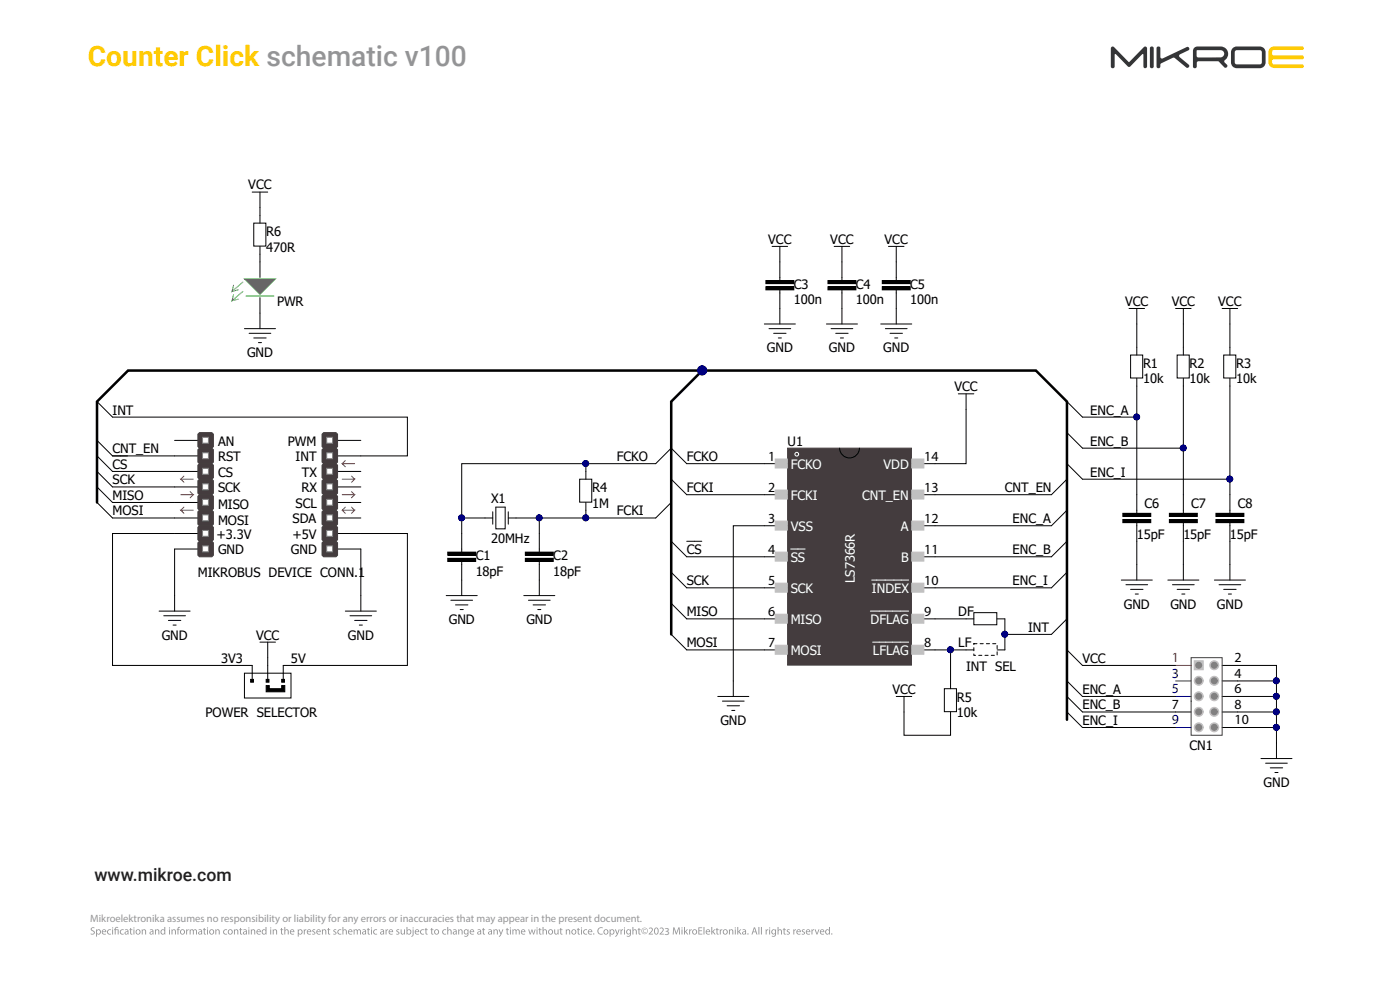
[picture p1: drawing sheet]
<svg xmlns="http://www.w3.org/2000/svg" width="420mm" height="297mm" viewBox="0 0 420 297" stroke-linecap="round" stroke-linejoin="round" font-family="sans-serif">
<!-- layer: Layer 1 -->
<path d="M381 14.4l1.3-.5h8.4a.54 .54 0 0 1 .5 .5 .54 .54 0 0 1-.5 .6h-8.6a.9 .9 0 0 0-.5 .8 .9 .9 0 0 0 .5 .8h8.6a.58 .58 0 0 1 .5 .6 .58 .58 0 0 1-.5 .6h-8.6a.8 .8 0 0 0-.5 .8 .8 .8 0 0 0 .7 .7h8.4a.55 .55 0 0 1 .5 .5 .55 .55 0 0 1-.5 .6h-8.4a1.74 1.74 0 0 1-1.8-1.8v-3.3z" fill-rule="evenodd" fill="#ffcb05"/>
<path d="M359 15.1l7.2-.1a1.09 1.09 0 0 1 1.1 1.1 1.09 1.09 0 0 1-1.1 1.1h-6.9l-.3-.5zM358.4 14.2l-.5 1.1v4.6a.58 .58 0 0 0 .6 .5 .58 .58 0 0 0 .5-.5l.1-1.2 .3-.3 6.3 .1a4 4 0 0 0 2.1 1.8l.4-.5-.4-.7a.72 .72 0 0 1-.5-.6 .72 .72 0 0 1 .5-.7 2.22 2.22 0 0 0 .5-2.5 2.22 2.22 0 0 0-2.1-1.4h-6.9zM347.1 14.1l-.1 5.8a.58 .58 0 0 0 .5 .5 .58 .58 0 0 0 .6-.5v-.7l.3-.2 3.7-1.7 3.8 2.9a.57 .57 0 0 0 .7-.1 .57 .57 0 0 0 0-.7l-2.7-2.3-.2-.4 .3-.4 2.5-1.2a.56 .56 0 0 0 .2-.7 .56 .56 0 0 0-.7-.3l-7.3 3.5-.6-.4v-3l-.5-.3zM345.1 14.1l-.1 5.8a.58 .58 0 0 0 .5 .5 .58 .58 0 0 0 .6-.5v-5.5l-.3-.4zM369.8 14.4l.9-.4 7.2-.1a1.74 1.74 0 0 1 1.8 1.8v3a1.74 1.74 0 0 1-1.8 1.7h-6.8a1.74 1.74 0 0 1-1.8-1.7v-3.4zM370.6 15.2l-.2 .5v3l.3 .5 7.2 .1 .6-.3 .1-3.3-.4-.6-7.1-.1zM333.4 14.1l-.1 .4v5.4a.58 .58 0 0 0 .5 .5 .58 .58 0 0 0 .6-.5v-3.5l.3-.2 3.6 3.7 .4 .2 4.2-3.9 .1 3.7a.55 .55 0 0 0 .6 .5 .55 .55 0 0 0 .5-.5v-5.4l-.3-.5-.6 .1-4.5 4.5-4.5-4.5-.4-.2z" fill-rule="evenodd" fill="#343537"/>
<path d="M249.3 279.9a.2 .2 0 0 1 .4 0 .2 .2 0 0 1-.4 0zM248 278.8l-.1 .2a.55 .55 0 0 0 0 .6 .55 .55 0 0 0 .6 .2l.2-.3a.52 .52 0 0 0-.1-.6 .52 .52 0 0 0-.6-.1zM247.7 278.7l.5-.2 .5 .2v-.9h.3v2.3h-.3v-.3a.74 .74 0 0 1-1.1 0 .74 .74 0 0 1 .1-1.1zM246.4 278.8l-.2 .4h.8l-.1-.4zM246.1 278.7a.67 .67 0 0 1 .9-.1 .67 .67 0 0 1 .3 .8h-1.1a.59 .59 0 0 0 1 .4v.2a.84 .84 0 0 1-1.1-.2 .84 .84 0 0 1 0-1.1zM244.4 278.5h.3l.4 1.3 .4-1.3h.3l-.6 1.6h-.2zM243.4 278.5h.3v.3l.5-.3v.3l-.5 .3v1h-.3zM242.2 278.8l-.2 .4h.8l-.1-.4zM241.9 278.7a.67 .67 0 0 1 .9-.1 .67 .67 0 0 1 .3 .8h-1.1a.59 .59 0 0 0 1 .4v.2a.84 .84 0 0 1-1.1-.2 .84 .84 0 0 1 0-1.1zM240.6 278.7l.5-.2 .3 .1-.6 .3a.69 .69 0 0 1 .4 1.1h-.7l.1-.2 .3 .1 .3-.2-.6-.6zM239.4 278.8l-.2 .4h.8l-.2-.4zM239.1 278.7a.67 .67 0 0 1 .8-.1 .67 .67 0 0 1 .3 .8h-1a.59 .59 0 0 0 .9 .4l.1 .2a.84 .84 0 0 1-1.1-.2 .84 .84 0 0 1 0-1.1zM238 278.5h.2l.1 .3 .5-.3v.3l-.5 .3v1h-.3zM236.1 278.7l.4-.2 .4 .1-.6 .3a.69 .69 0 0 1 .4 1.1h-.7v-.2l.4 .1 .3-.2-.6-.6zM235.1 278.2l.3-.1v.4h.4v.2h-.4v1l.3 .4h-.4l-.2-.3v-1.1h-.3zM233.3 277.8h.3v1a.55 .55 0 0 1 .9 0l.1 1.3h-.3v-1.1l-.4-.3-.3 .3v1.1h-.3zM231.9 278.8l-.2 .2a.57 .57 0 0 0 .4 .9l.4-.4a.51 .51 0 0 0 0-.6 .51 .51 0 0 0-.6-.1zM231.6 278.7l.5-.2 .5 .3v-.3h.2v1.3a.81 .81 0 0 1-.4 .9 .81 .81 0 0 1-.9-.1l.1-.2a.57 .57 0 0 0 .7 .1 .57 .57 0 0 0 .2-.7 .72 .72 0 0 1-1.1 0 .72 .72 0 0 1 .2-1.1zM230.8 278.5h.2v1.6h-.2zM230.8 278h.2v.2h-.2zM229.7 278.5h.2l.1 .3 .5-.3v.3l-.5 .3v1h-.3zM228.3 277.8h.3v2.3h-.3zM227.5 277.8h.3v2.3h-.3zM226.3 278.2l-.3 1h.7zM226.2 277.9h.3l.7 2.2h-.3l-.2-.7h-.7l-.3 .7h-.3zM224.2 279.9a.2 .2 0 0 1 .4 0 .2 .2 0 0 1-.4 0zM223 279.4l-.1 .2a.33 .33 0 0 0 .4 .3 .33 .33 0 0 0 .2-.3v-.3zM222.7 278.6l.5-.1 .5 .2 .1 1.4-.2-.2a.49 .49 0 0 1-.8 .1 .49 .49 0 0 1 .1-.8l.6-.1v-.2l-.3-.2-.4 .1zM221.2 277.8h.3v1.4l.6-.7h.3l-.6 .7 .7 .9h-.4l-.5-.8-.1 .8h-.3zM220.4 278.5h.3v1.6h-.3zM220.5 278h.2v.2h-.2zM218.7 278.5h.2v.3a.57 .57 0 0 1 .7-.3 .57 .57 0 0 1 .4 .7v.9h-.3v-1.1l-.5-.2-.2 .3v1h-.3zM217.1 279.3a.55 .55 0 0 0 1.1 0 .55 .55 0 0 0-1.1 0zM216.8 279.3a.78 .78 0 0 1 1.5 0 .78 .78 0 0 1-1.5 0zM215.9 278.5h.3v.3l.5-.3v.3l-.5 .3v1h-.3zM215 278.2l.2-.1v.4h.4v.2h-.4v1l.4 .4h-.4l-.2-.3v-1.1h-.3zM213.4 277.8h.3v1.4l.6-.7h.3l-.6 .7 .7 .9h-.4l-.5-.8-.1 .8h-.3zM212.2 278.8l-.2 .4h.8l-.2-.4zM211.9 278.7a.67 .67 0 0 1 .8-.1 .67 .67 0 0 1 .3 .8h-1a.59 .59 0 0 0 .9 .4l.1 .2a.84 .84 0 0 1-1.1-.2 .84 .84 0 0 1 0-1.1zM211.1 277.8h.2v2.3h-.2zM209.5 277.9h1.2v.3h-.9v.6h.8v.3h-.8v.7h.9v.3h-1.2zM207.9 279.3a.55 .55 0 0 0 1.1 0 .55 .55 0 0 0-1.1 0zM207.6 279.3a.78 .78 0 0 1 1.5 0 .78 .78 0 0 1-1.5 0zM206.7 278.5h.3v.3l.5-.3v.3l-.5 .3v1h-.3zM205.2 277.8h.3v1.4l.6-.7h.3l-.6 .7 .7 .9h-.3l-.6-.8-.1 .8h-.3zM204.5 278.5h.2v1.6h-.2zM204.5 278h.2v.2h-.2zM202 277.9h.3l.6 1.8 .6-1.8h.4l.1 2.2h-.3v-1.9l-.7 1.9h-.2l-.6-1.9-.1 1.9h-.3zM197.9 278.2a.74 .74 0 0 1 1.2 .1 .74 .74 0 0 1-.4 1.1l-.5 .4h1v.3h-1.3l.8-1a.49 .49 0 0 0 0-.8 .49 .49 0 0 0-.7 .1zM196.7 278.2a.9 .9 0 0 0-.3 .9 .9 .9 0 0 0 .7 .7 .92 .92 0 0 0-.4-1.6zM196.4 278.2a.63 .63 0 0 1 .7-.2 .63 .63 0 0 1 .4 .6 .93 .93 0 0 1 .1 1 .93 .93 0 0 1-1 .4l-.4-1zM194.6 278.2a.74 .74 0 0 1 1.2 .1 .74 .74 0 0 1-.4 1.1l-.4 .4h.9v.3h-1.3l.8-1a.49 .49 0 0 0 .1-.8 .49 .49 0 0 0-.8 .1zM193 278.6l.5-.2 .3 .2a.47 .47 0 0 0-.7 .1 .47 .47 0 0 0 0 .6 .47 .47 0 0 0 .7 .1 .55 .55 0 0 1-.8 0 .55 .55 0 0 1 0-.8zM192.6 279a.83 .83 0 0 0 1.6 0 .83 .83 0 0 0-1.6 0zM192.4 279a.97 .97 0 0 1 1.9 0 .97 .97 0 0 1-1.9 0zM191.5 278.2l.3-.1v.4h.4v.2h-.4v1l.4 .4h-.4l-.2-.3-.1-1.1h-.2zM189.7 277.8h.3v1a.55 .55 0 0 1 1 0v1.3h-.2l-.1-1.1-.3-.3-.4 .3v1.1h-.3zM188.3 278.8l-.1 .2a.57 .57 0 0 0 .4 .9l.4-.4a.51 .51 0 0 0-.1-.6 .51 .51 0 0 0-.6-.1zM188.1 278.7l.4-.2 .5 .3v-.3h.3v1.3a.81 .81 0 0 1-.4 .9 .81 .81 0 0 1-.9-.1v-.2a.57 .57 0 0 0 .7 .1 .57 .57 0 0 0 .3-.7 .72 .72 0 0 1-1.1 0 .72 .72 0 0 1 .2-1.1zM187.2 278.5h.3v1.6h-.3zM187.2 278h.3v.2h-.3zM186.2 278.5h.2v.3l.5-.3v.3l-.4 .3-.1 1h-.2zM184.5 278.5h.3l.4 1.3 .4-1.3h.3l-.7 1.7-.6 .6v-.3l.5-.5zM183.3 278.9l-.1 .2a.48 .48 0 0 0 .2 .7 .48 .48 0 0 0 .6-.2 .55 .55 0 0 0 0-.6 .55 .55 0 0 0-.6-.2zM182.9 278.5h.2v.3a.72 .72 0 0 1 1 0 .72 .72 0 0 1 .1 1 .72 .72 0 0 1-1 .1v.8h-.3zM181.3 279.3a.55 .55 0 0 0 1.1 0 .55 .55 0 0 0-1.1 0zM181 279.3a.78 .78 0 0 1 1.5 0 .78 .78 0 0 1-1.5 0zM179.7 278.1l.9-.2 .2 .1v.2a.88 .88 0 0 0-1.3 .8 .88 .88 0 0 0 1.3 .8v.2a1.12 1.12 0 0 1-1.5-.4 1.12 1.12 0 0 1 .4-1.5zM177.9 279.9a.2 .2 0 0 1 .4 0 .2 .2 0 0 1-.4 0zM176.8 278.8l-.2 .4h.8l-.1-.4zM176.5 278.7a.67 .67 0 0 1 .9-.1 .67 .67 0 0 1 .3 .8h-1.1a.59 .59 0 0 0 1 .4v.2a.84 .84 0 0 1-1.1-.2 .84 .84 0 0 1 0-1.1zM175.2 278.7l.6-.2 .3 .1v.2a.58 .58 0 0 0-.9 .5 .58 .58 0 0 0 .9 .5v.2a.81 .81 0 0 1-1-.2 .81 .81 0 0 1 .1-1.1zM174.3 278.5h.3v1.6h-.3zM174.3 278h.3v.2h-.3zM173.3 278.2l.3-.1v.4h.4v.2h-.4v1l.4 .4h-.4l-.3-.3v-1.1h-.2zM171.7 279.3a.55 .55 0 0 0 1.1 0 .55 .55 0 0 0-1.1 0zM171.3 279.3a.8 .8 0 0 1 1.6 0 .8 .8 0 0 1-1.6 0zM169.7 278.5h.3v.3a.57 .57 0 0 1 .7-.3 .57 .57 0 0 1 .4 .7v.9h-.3l-.1-1.1-.4-.2-.3 .3v1h-.3zM168.1 278.2l.3-.1v.4h.4v.2h-.4v1l.3 .4h-.4l-.2-.3v-1.1h-.3zM166.3 278.5h.2l.1 1.1 .3 .3 .4-.3v-1.1h.3v1.6h-.3v-.3l-.5 .3-.4-.1zM164.7 279.3a.55 .55 0 0 0 1.1 0 .55 .55 0 0 0-1.1 0zM164.4 279.3a.78 .78 0 0 1 1.5 0 .78 .78 0 0 1-1.5 0zM162.8 277.8h.2v1a.55 .55 0 0 1 1 0l.1 1.3h-.3v-1.1l-.4-.3-.3 .3-.1 1.1h-.2zM161.8 278.2l.3-.1v.4h.4v.2h-.4v1l.3 .4h-.4l-.2-.3v-1.1h-.3zM161 278.5h.3v1.6h-.3zM161 278h.2v.2h-.2zM158.5 278.5h.3l.3 1.3 .4-1.3h.2l.4 1.3 .3-1.3h.3l-.5 1.6h-.3l-.3-1.3-.4 1.3h-.3zM156.7 278.8l-.2 .4h.9l-.2-.4zM156.5 278.7a.67 .67 0 0 1 .8-.1 .67 .67 0 0 1 .3 .8h-1.1a.59 .59 0 0 0 1 .4v.2a.84 .84 0 0 1-1.1-.2 .84 .84 0 0 1 .1-1.1zM153.7 278.5h.3v.3a.52 .52 0 0 1 .4-.3 .52 .52 0 0 1 .5 .3l.3-.3 .5 .1 .2 1.5h-.3v-1.2l-.3-.2-.3 .3v1.1h-.3v-1.2l-.3-.2-.4 .3v1.1h-.3zM153 278.5h.3v1.6h-.3zM153 278h.2v.2h-.2zM152 278.2l.3-.1v.4h.4v.2h-.4v1l.4 .4h-.5l-.2-.3v-1.1h-.2zM149.6 278.5h.3l.4 1.3 .4-1.3h.3l-.7 1.7-.6 .6-.1-.3 .5-.5zM148 278.5h.3v.3a.57 .57 0 0 1 .7-.3 .57 .57 0 0 1 .4 .7v.9h-.3l-.1-1.1-.5-.2-.2 .3v1h-.3zM146.8 279.4l-.1 .2a.33 .33 0 0 0 .3 .3 .33 .33 0 0 0 .3-.3v-.3zM146.5 278.6l.5-.1 .5 .2 .1 1.4-.3-.2a.49 .49 0 0 1-.7 .1 .49 .49 0 0 1 0-.8l.7-.1v-.2l-.3-.2-.4 .1zM144.9 278.2l.2-.1v.4h.4v.2h-.4v1l.4 .4h-.4l-.2-.3v-1.1h-.3zM143.5 279.4l-.1 .2a.33 .33 0 0 0 .4 .3 .33 .33 0 0 0 .3-.3v-.3zM143.3 278.6l.5-.1 .4 .2 .2 1.4-.3-.2a.49 .49 0 0 1-.7 .1 .49 .49 0 0 1 0-.8l.7-.1v-.2l-.4-.2-.4 .1zM141.4 278.8l-.2 .4h.8l-.2-.4zM141.1 278.7a.67 .67 0 0 1 .8-.1 .67 .67 0 0 1 .3 .8h-1a.59 .59 0 0 0 .9 .4l.1 .2a.84 .84 0 0 1-1.1-.2 .84 .84 0 0 1 0-1.1zM139.6 278.8l-.1 .2a.57 .57 0 0 0 .4 .9l.4-.4a.51 .51 0 0 0-.1-.6 .51 .51 0 0 0-.6-.1zM139.3 278.7l.5-.2 .5 .3v-.3h.3l-.1 1.3a.81 .81 0 0 1-.3 .9 .81 .81 0 0 1-.9-.1v-.2a.57 .57 0 0 0 .7 .1 .57 .57 0 0 0 .3-.7 .72 .72 0 0 1-1.1 0 .72 .72 0 0 1 .1-1.1zM137.5 278.5h.2v.3a.57 .57 0 0 1 .7-.3 .57 .57 0 0 1 .4 .7v.9h-.3v-1.1l-.5-.2-.2 .3v1h-.3zM136.2 279.4l-.1 .2a.33 .33 0 0 0 .4 .3 .33 .33 0 0 0 .3-.3v-.3zM135.9 278.6l.5-.1 .5 .2 .1 1.4-.2-.2a.49 .49 0 0 1-.8 .1 .49 .49 0 0 1 .1-.8l.6-.1v-.2l-.3-.2-.4 .1zM134.2 277.8h.3v1a.55 .55 0 0 1 .9 0l.1 1.3h-.3v-1.1l-.3-.3-.4 .3v1.1h-.3zM132.9 278.7l.6-.2 .4 .1-.1 .2a.58 .58 0 0 0-.9 .5 .58 .58 0 0 0 .9 .5l.1 .2a.81 .81 0 0 1-1.1-.2 .81 .81 0 0 1 .1-1.1zM130.5 279.3a.55 .55 0 0 0 1.1 0 .55 .55 0 0 0-1.1 0zM130.2 279.3a.78 .78 0 0 1 1.5 0 .78 .78 0 0 1-1.5 0zM129.4 278.2l.2-.1v.4h.4v.2h-.4l.1 1 .3 .4h-.4l-.2-.3v-1.1h-.3zM127.6 278.2l.3-.1v.4h.4v.2h-.4v1l.4 .4h-.4l-.2-.3-.1-1.1h-.2zM126.2 278.7l.6-.2 .4 .1v.2a.58 .58 0 0 0-.9 .5 .58 .58 0 0 0 .9 .5v.2a.81 .81 0 0 1-1-.2 .81 .81 0 0 1 0-1.1zM124.9 278.8l-.2 .4h.8l-.1-.4zM124.6 278.7a.67 .67 0 0 1 .8-.1 .67 .67 0 0 1 .4 .8h-1.1a.59 .59 0 0 0 .9 .4l.1 .2a.84 .84 0 0 1-1.1-.2 .84 .84 0 0 1 0-1.1zM123.8 278h.3v.2h-.3zM123.8 278.5h.3v1.7l-.2 .4-.5 .1 .4-.6zM122.3 278.9l-.1 .2a.52 .52 0 0 0 .1 .6 .52 .52 0 0 0 .6 .1l.2-.2a.55 .55 0 0 0 0-.6 .55 .55 0 0 0-.6-.2zM122 277.8h.2v1a.71 .71 0 0 1 1 0 .71 .71 0 0 1 0 1 .71 .71 0 0 1-1 0v.3h-.3zM120.2 278.5h.3v1.1l.3 .3 .4-.3v-1.1h.3v1.6h-.2l-.1-.3-.5 .3-.3-.1zM118.9 278.7l.5-.2 .4 .1-.7 .3a.69 .69 0 0 1 .5 1.1h-.8l.1-.2 .4 .1 .3-.2-.7-.6zM117 278.8l-.2 .4h.9l-.2-.4zM116.8 278.7a.67 .67 0 0 1 .8-.1 .67 .67 0 0 1 .3 .8h-1.1a.59 .59 0 0 0 1 .4v.2a.84 .84 0 0 1-1.1-.2 .84 .84 0 0 1 .1-1.1zM115.7 278.5h.2v.3l.5-.3v.3l-.4 .3v1h-.3zM114.4 279.4l-.1 .2a.33 .33 0 0 0 .4 .3 .33 .33 0 0 0 .3-.3v-.3zM114.1 278.6l.5-.1 .5 .2 .1 1.4-.2-.2a.49 .49 0 0 1-.8 .1 .49 .49 0 0 1 .1-.8l.6-.1v-.2l-.3-.2-.4 .1zM112.2 278.7l.6-.2 .4 .1-.1 .2a.58 .58 0 0 0-.9 .5 .58 .58 0 0 0 .9 .5v.2a.81 .81 0 0 1-1-.2 .81 .81 0 0 1 .1-1.1zM111.3 278.5h.3v1.6h-.3zM111.3 278h.3v.2h-.3zM110.3 278.2l.3-.1v.4h.4v.2h-.4v1l.4 .4h-.4l-.3-.3v-1.1h-.2zM109 279.4l-.1 .2a.33 .33 0 0 0 .4 .3 .33 .33 0 0 0 .2-.3v-.3zM108.7 278.6l.5-.1 .5 .2 .1 1.4-.2-.2a.49 .49 0 0 1-.8 .1 .49 .49 0 0 1 .1-.8l.6-.1v-.2l-.3-.2-.4 .1zM106.1 278.5h.2v.3a.52 .52 0 0 1 .5-.3 .52 .52 0 0 1 .5 .3l.3-.3 .5 .1 .2 1.5h-.3v-1.2l-.3-.2-.4 .3v1.1h-.2l-.1-1.2-.3-.2-.3 .3v1.1h-.3zM104.9 278.8l-.2 .4h.8l-.2-.4zM104.6 278.7a.67 .67 0 0 1 .8-.1 .67 .67 0 0 1 .3 .8h-1a.59 .59 0 0 0 .9 .4l.1 .2a.84 .84 0 0 1-1.1-.2 .84 .84 0 0 1 0-1.1zM102.7 277.8h.3v1a.55 .55 0 0 1 1 0v1.3h-.2l-.1-1.1-.3-.3-.4 .3v1.1h-.3zM101.4 278.7l.6-.2 .4 .1v.2a.58 .58 0 0 0-.9 .5 .58 .58 0 0 0 .9 .5v.2a.81 .81 0 0 1-1-.2 .81 .81 0 0 1 0-1.1zM100.1 278.7l.4-.2 .4 .1-.6 .3a.69 .69 0 0 1 .4 1.1h-.8l.1-.2 .4 .1 .3-.2-.7-.6zM98.4 278.2l.3-.1v.4h.4v.2h-.4v1l.4 .4h-.5l-.2-.3v-1.1h-.2zM96.6 278.5h.2v.3a.57 .57 0 0 1 .7-.3 .57 .57 0 0 1 .4 .7v.9h-.3v-1.1l-.5-.2-.2 .3v1h-.3zM95.3 278.8l-.1 .4h.8l-.2-.4zM95.1 278.7a.67 .67 0 0 1 .8-.1 .67 .67 0 0 1 .3 .8h-1.1a.59 .59 0 0 0 1 .4v.2a.84 .84 0 0 1-1-.2 .84 .84 0 0 1 0-1.1zM93.7 278.7l.5-.2 .4 .1-.7 .3a.69 .69 0 0 1 .5 1.1h-.8l.1-.2 .4 .1 .3-.2-.7-.6zM92.5 278.8l-.2 .4h.8l-.1-.4zM92.2 278.7a.67 .67 0 0 1 .9-.1 .67 .67 0 0 1 .3 .8h-1.1a.59 .59 0 0 0 1 .4v.2a.84 .84 0 0 1-1.1-.2 .84 .84 0 0 1 0-1.1zM91.1 278.5h.3v.3l.5-.3v.3l-.5 .3v1h-.3zM89.7 278.9l-.1 .2a.48 .48 0 0 0 .2 .7 .48 .48 0 0 0 .7-.2 .55 .55 0 0 0-.1-.6 .55 .55 0 0 0-.5-.2zM89.3 278.5h.3v.3a.72 .72 0 0 1 1 0 .72 .72 0 0 1 0 1 .72 .72 0 0 1-1 .1v.8h-.3zM87.4 278.8l-.2 .4h.8l-.1-.4zM87.1 278.7a.67 .67 0 0 1 .9-.1 .67 .67 0 0 1 .3 .8h-1.1a.59 .59 0 0 0 1 .4v.2a.84 .84 0 0 1-1.1-.2 .84 .84 0 0 1 0-1.1zM85.3 277.8h.3v1a.55 .55 0 0 1 1 0v1.3h-.3v-1.1l-.3-.3-.4 .3v1.1h-.3zM84.3 278.2l.3-.1v.4h.4v.2h-.4v1l.4 .4h-.4l-.3-.3v-1.1h-.2zM81.8 278.5h.3v.3a.57 .57 0 0 1 .7-.3 .57 .57 0 0 1 .3 .7v.9h-.3v-1.1l-.5-.2-.2 .3v1h-.3zM81.1 278.5h.3v1.6h-.3zM81.1 278h.2v.2h-.2zM79 278.8l-.2 .2a.55 .55 0 0 0 0 .6 .55 .55 0 0 0 .6 .2l.3-.3a.52 .52 0 0 0-.1-.6 .52 .52 0 0 0-.6-.1zM78.7 278.7l.5-.2 .5 .2v-.9h.2l.1 2.3h-.3v-.3a.74 .74 0 0 1-1.1 0 .74 .74 0 0 1 .1-1.1zM77.4 278.8l-.2 .4h.8l-.1-.4zM77.1 278.7a.67 .67 0 0 1 .8-.1 .67 .67 0 0 1 .4 .8h-1.1a.59 .59 0 0 0 .9 .4l.1 .2a.84 .84 0 0 1-1.1-.2 .84 .84 0 0 1 0-1.1zM75.2 278.5h.3v.3a.57 .57 0 0 1 .7-.3 .57 .57 0 0 1 .4 .7v.9h-.3v-1.1l-.5-.2-.3 .3v1h-.2zM74.5 278.5h.3v1.6h-.3zM74.5 278h.3v.2h-.3zM73.2 279.4l-.1 .2a.33 .33 0 0 0 .4 .3 .33 .33 0 0 0 .3-.3v-.3zM73 278.6l.5-.1 .5 .2 .1 1.4-.3-.2a.49 .49 0 0 1-.7 .1 .49 .49 0 0 1 0-.8l.7-.1v-.2l-.4-.2-.4 .1zM72 278.2l.3-.1v.4h.4v.2h-.4v1l.4 .4h-.5l-.2-.3v-1.1h-.2zM70.2 278.5h.2v.3a.57 .57 0 0 1 .7-.3 .57 .57 0 0 1 .4 .7v.9h-.3v-1.1l-.5-.2-.2 .3v1h-.3zM68.6 279.3a.55 .55 0 0 0 1.1 0 .55 .55 0 0 0-1.1 0zM68.3 279.3a.78 .78 0 0 1 1.5 0 .78 .78 0 0 1-1.5 0zM67.2 278.7l.6-.2 .3 .1v.2a.58 .58 0 0 0-.9 .5 .58 .58 0 0 0 .9 .5v.2a.81 .81 0 0 1-1-.2 .81 .81 0 0 1 .1-1.1zM64.6 278.5h.2l.1 .3a.57 .57 0 0 1 .6-.3 .57 .57 0 0 1 .4 .7v.9h-.3v-1.1l-.5-.2-.2 .3v1h-.3zM63 279.3a.55 .55 0 0 0 1.1 0 .55 .55 0 0 0-1.1 0zM62.7 279.3a.8 .8 0 0 1 1.6 0 .8 .8 0 0 1-1.6 0zM62.1 278.5h.3v1.6h-.3zM62.1 278h.3v.2h-.3zM61.1 278.2l.3-.1v.4h.4v.2h-.4v1l.4 .4h-.4l-.2-.3-.1-1.1h-.2zM59.8 279.4l-.1 .2a.33 .33 0 0 0 .4 .3 .33 .33 0 0 0 .3-.3v-.3zM59.5 278.6l.5-.1 .5 .2 .2 1.4-.3-.2a.49 .49 0 0 1-.8 .1 .49 .49 0 0 1 .1-.8l.7-.1-.1-.2-.3-.2-.4 .1zM56.9 278.5h.2v.3a.52 .52 0 0 1 .5-.3 .52 .52 0 0 1 .5 .3l.3-.3 .5 .1 .2 1.5h-.3v-1.2l-.3-.2-.3 .3-.1 1.1h-.2l-.1-1.2-.3-.2-.3 .3v1.1h-.3zM55.8 278.5h.3v.3l.5-.3v.3l-.5 .3v1h-.2zM54.3 279.3a.55 .55 0 0 0 1.1 0 .55 .55 0 0 0-1.1 0zM53.9 279.3a.8 .8 0 0 1 1.6 0 .8 .8 0 0 1-1.6 0zM53.4 277.9l.6-.1-.4 .4-.1 .3h.4v.2h-.4v1.4h-.2v-1.4h-.3v-.2h.3zM51.4 278.5h.3v.3a.57 .57 0 0 1 .7-.3 .57 .57 0 0 1 .4 .7v.9h-.3v-1.1l-.5-.2-.3 .3v1h-.2zM50.7 278.5h.3v1.6h-.3zM50.7 278h.3v.2h-.3zM48.6 278.8l-.1 .2a.55 .55 0 0 0 0 .6 .55 .55 0 0 0 .6 .2l.2-.3a.52 .52 0 0 0-.1-.6 .52 .52 0 0 0-.6-.1zM48.3 278.7l.5-.2 .5 .2v-.9h.3v2.3h-.3v-.3a.74 .74 0 0 1-1.1 0 .74 .74 0 0 1 .1-1.1zM46.5 278.5h.2v.3a.57 .57 0 0 1 .7-.3 .57 .57 0 0 1 .4 .7v.9h-.3v-1.1l-.5-.2-.2 .3v1h-.3zM45.2 279.4l-.1 .2a.33 .33 0 0 0 .4 .3 .33 .33 0 0 0 .3-.3v-.3zM45 278.6l.5-.1 .4 .2 .2 1.4-.3-.2a.49 .49 0 0 1-.7 .1 .49 .49 0 0 1 0-.8l.7-.1-.1-.2-.3-.2-.4 .1zM42.5 278.5h.3v.3a.57 .57 0 0 1 .7-.3 .57 .57 0 0 1 .3 .7v.9h-.2l-.1-1.1-.5-.2-.2 .3v1h-.3zM41 279.3a.54 .54 0 0 0 1 0 .54 .54 0 0 0-1 0zM40.6 279.3a.8 .8 0 0 1 1.6 0 .8 .8 0 0 1-1.6 0zM40 278.5h.3v1.6h-.3zM40.1 278h.2v.2h-.2zM39.1 278.2l.2-.1v.4h.4v.2h-.4v1l.4 .4h-.4l-.2-.3v-1.1h-.3zM37.7 279.4l-.1 .2a.33 .33 0 0 0 .4 .3 .33 .33 0 0 0 .3-.3v-.3zM37.5 278.6l.5-.1 .4 .2 .2 1.4-.3-.2a.49 .49 0 0 1-.7 .1 .49 .49 0 0 1 0-.8l.7-.1v-.2l-.4-.2-.4 .1zM36.2 278.7l.6-.2 .4 .1-.1 .2a.58 .58 0 0 0-.9 .5 .58 .58 0 0 0 .9 .5v.2a.81 .81 0 0 1-1-.2 .81 .81 0 0 1 .1-1.1zM34.6 278l.9-.1-.1 .2h-.6l-.1 .4h.9v1.6h-.3v-1.4h-.6v1.4h-.3v-1.4h-.2v-.2h.2zM33.6 278.5h.3v1.6h-.3zM33.7 278h.2v.2h-.2zM32.3 278.7l.6-.2 .4 .1v.2a.58 .58 0 0 0-.9 .5 .58 .58 0 0 0 .9 .5v.2a.81 .81 0 0 1-1-.2 .81 .81 0 0 1 0-1.1zM31 278.8l-.2 .4h.8l-.1-.4zM30.7 278.7a.67 .67 0 0 1 .8-.1 .67 .67 0 0 1 .4 .8h-1.1a.59 .59 0 0 0 .9 .4l.1 .2a.84 .84 0 0 1-1.1-.2 .84 .84 0 0 1 0-1.1zM29.2 278.9l-.1 .2a.48 .48 0 0 0 .2 .7 .48 .48 0 0 0 .6-.2 .55 .55 0 0 0 0-.6 .55 .55 0 0 0-.5-.2zM28.8 278.5h.3v.3a.72 .72 0 0 1 1 0 .72 .72 0 0 1 0 1 .72 .72 0 0 1-1 .1v.8h-.3zM27.4 278.1l1-.1-.1 .2-.8 .1 .2 .4a.74 .74 0 0 1 .7 1.1 .74 .74 0 0 1-1.2 .2v-.3a.46 .46 0 0 0 .8 .1 .46 .46 0 0 0-.2-.7 .6 .6 0 0 1-.5-.4 .6 .6 0 0 1 .1-.6z" fill="#939598"/>
<g fill="none" stroke="#000" stroke-width=".3">
<path d="M52.4 132h7M52.4 136.6h7M101.3 132h7M101.3 136.6h7M52.4 141.3h7M52.4 145.9h7M52.4 150.6h7M52.4 155.2h7M52.4 159.9h7M101.3 141.3h7M101.3 145.9h7M101.3 150.6h7"/>
<path d="M101.3 155.2h7M101.3 159.9h7M52.4 164.5h7M101.3 164.5h7"/>
</g>
<path d="M59.4 130.1l.4-.4h3.8l.4 .4v3.7l-.4 .5h-3.8l-.4-.5z" fill-rule="evenodd" fill="#443c3e"/>
<path d="M59.4 130.1l.4-.4h3.8l.4 .4v3.7l-.4 .5h-3.8l-.4-.5z" fill="none" stroke="#443c3e" stroke-width=".3"/>
<path d="M59.4 134.8l.4-.5h3.8l.4 .5v3.7l-.4 .5h-3.8l-.4-.5z" fill-rule="evenodd" fill="#443c3e"/>
<path d="M59.4 134.8l.4-.5h3.8l.4 .5v3.7l-.4 .5h-3.8l-.4-.5z" fill="none" stroke="#443c3e" stroke-width=".3"/>
<g fill="#fff" stroke="#808080" stroke-width=".3">
<path d="M60.8 131.1h1.7v1.7h-1.7z"/>
<path d="M60.8 135.7h1.7v1.8h-1.7z"/>
</g>
<path d="M59.4 139.4l.4-.4h3.8l.4 .4v3.7l-.4 .5h-3.8l-.4-.5z" fill-rule="evenodd" fill="#443c3e"/>
<path d="M59.4 139.4l.4-.4h3.8l.4 .4v3.7l-.4 .5h-3.8l-.4-.5z" fill="none" stroke="#443c3e" stroke-width=".3"/>
<path d="M59.4 144.1l.4-.5h3.8l.4 .5v3.7l-.4 .5h-3.8l-.4-.5z" fill-rule="evenodd" fill="#443c3e"/>
<path d="M59.4 144.1l.4-.5h3.8l.4 .5v3.7l-.4 .5h-3.8l-.4-.5z" fill="none" stroke="#443c3e" stroke-width=".3"/>
<g fill="#fff" stroke="#808080" stroke-width=".3">
<path d="M60.8 140.4h1.7v1.7h-1.7z"/>
<path d="M60.8 145h1.7v1.8h-1.7z"/>
</g>
<path d="M59.4 148.7l.4-.4h3.8l.4 .4v3.8l-.4 .4h-3.8l-.4-.4z" fill-rule="evenodd" fill="#443c3e"/>
<path d="M59.4 148.7l.4-.4h3.8l.4 .4v3.7l-.4 .5h-3.8l-.4-.5z" fill="none" stroke="#443c3e" stroke-width=".3"/>
<path d="M59.4 153.4l.4-.5h3.8l.4 .5v3.7l-.4 .5h-3.8l-.4-.5z" fill-rule="evenodd" fill="#443c3e"/>
<path d="M59.4 153.4l.4-.5h3.8l.4 .5v3.7l-.4 .5h-3.8l-.4-.5z" fill="none" stroke="#443c3e" stroke-width=".3"/>
<g fill="#fff" stroke="#808080" stroke-width=".3">
<path d="M60.8 149.7h1.7v1.7h-1.7z"/>
<path d="M60.8 154.3h1.7v1.8h-1.7z"/>
</g>
<path d="M59.4 158l.4-.4h3.8l.4 .4v3.8l-.4 .4h-3.8l-.4-.4z" fill-rule="evenodd" fill="#443c3e"/>
<path d="M59.4 158l.4-.4h3.8l.4 .4v3.8l-.4 .4h-3.8l-.4-.4z" fill="none" stroke="#443c3e" stroke-width=".3"/>
<path d="M59.4 162.7l.4-.5h3.8l.4 .5v3.7l-.4 .5h-3.8l-.4-.5z" fill-rule="evenodd" fill="#443c3e"/>
<path d="M59.4 162.7l.4-.5h3.8l.4 .5v3.7l-.4 .5h-3.8l-.4-.5z" fill="none" stroke="#443c3e" stroke-width=".3"/>
<g fill="#fff" stroke="#808080" stroke-width=".3">
<path d="M60.8 159h1.7v1.7h-1.7z"/>
<path d="M60.8 163.6h1.7v1.8h-1.7z"/>
</g>
<path d="M97.1 129.7h3.7l.5 .4v3.7l-.5 .5h-3.7l-.5-.5v-3.7z" fill-rule="evenodd" fill="#443c3e"/>
<path d="M97.1 129.7h3.7l.5 .4v3.7l-.5 .5h-3.7l-.5-.5v-3.7z" fill="none" stroke="#443c3e" stroke-width=".3"/>
<path d="M96.6 134.8l.5-.5h3.7l.5 .5v3.7l-.5 .5h-3.7l-.5-.5z" fill-rule="evenodd" fill="#443c3e"/>
<path d="M97.1 134.3h3.7l.5 .5v3.7l-.5 .5h-3.7l-.5-.5v-3.7z" fill="none" stroke="#443c3e" stroke-width=".3"/>
<g fill="#fff" stroke="#808080" stroke-width=".3">
<path d="M98 131.1h1.8v1.7h-1.8z"/>
<path d="M98 135.7h1.8v1.8h-1.8z"/>
</g>
<path d="M96.6 139.4l.5-.4h3.7l.5 .4v3.7l-.5 .5h-3.7l-.5-.5z" fill-rule="evenodd" fill="#443c3e"/>
<path d="M97.1 139h3.7l.5 .4v3.7l-.5 .5h-3.7l-.5-.5v-3.7z" fill="none" stroke="#443c3e" stroke-width=".3"/>
<path d="M96.6 144.1l.5-.5h3.7l.5 .5v3.7l-.5 .5h-3.7l-.5-.5z" fill-rule="evenodd" fill="#443c3e"/>
<path d="M96.6 144.1l.5-.5h3.7l.5 .5v3.7l-.5 .5h-3.7l-.5-.5z" fill="none" stroke="#443c3e" stroke-width=".3"/>
<g fill="#fff" stroke="#808080" stroke-width=".3">
<path d="M98 140.4h1.8v1.7h-1.8z"/>
<path d="M98 145h1.8v1.8h-1.8z"/>
</g>
<path d="M96.6 148.7l.5-.4h3.7l.5 .4v3.8l-.5 .4h-3.7l-.5-.4z" fill-rule="evenodd" fill="#443c3e"/>
<path d="M97.1 148.3h3.7l.5 .4v3.7l-.5 .5h-3.7l-.5-.5v-3.7z" fill="none" stroke="#443c3e" stroke-width=".3"/>
<path d="M96.6 153.4l.5-.5h3.7l.5 .5v3.7l-.5 .5h-3.7l-.5-.5z" fill-rule="evenodd" fill="#443c3e"/>
<path d="M97.1 152.9h3.7l.5 .5v3.7l-.5 .5h-3.7l-.5-.5v-3.7z" fill="none" stroke="#443c3e" stroke-width=".3"/>
<g fill="#fff" stroke="#808080" stroke-width=".3">
<path d="M98 149.7h1.8v1.7h-1.8z"/>
<path d="M98 154.3h1.8v1.8h-1.8z"/>
</g>
<path d="M97.1 157.6h3.7l.5 .4v3.8l-.5 .4h-3.7l-.5-.4v-3.8z" fill-rule="evenodd" fill="#443c3e"/>
<path d="M97.1 157.6h3.7l.5 .4v3.8l-.5 .4h-3.7l-.5-.4v-3.8z" fill="none" stroke="#443c3e" stroke-width=".3"/>
<path d="M96.6 162.7l.5-.5h3.7l.5 .5v3.7l-.5 .5h-3.7l-.5-.5z" fill-rule="evenodd" fill="#443c3e"/>
<path d="M97.1 162.2h3.7l.5 .5v3.7l-.5 .5h-3.7l-.5-.5v-3.7z" fill="none" stroke="#443c3e" stroke-width=".3"/>
<g fill="#fff" stroke="#808080" stroke-width=".3">
<path d="M98 159h1.8v1.7h-1.8z"/>
<path d="M98 163.6h1.8v1.8h-1.8z"/>
</g>
<g fill="none" stroke="#ee0e22" stroke-width=".3">
<path d="M103.6 138l-.9 1M106.4 139h-3.7l.9 .9M54.2 148.3h3.8l-1 .9M55.2 152l-1 .9M55.2 142.7l-1 .9M57 147.3l1 1M58 152.9h-3.8l1 .9M58 143.6h-3.8l1 .9M102.7 143.6h3.7l-.9 .9M102.7 148.3h3.7l-.9 .9M102.7 152.9h3.7l-.9 .9M102.7 152.9l.9 .9"/>
<path d="M103.6 152l-.9 .9M105.5 142.7l.9 .9M105.5 147.3l.9 1M105.5 152l.9 .9M352.7 199.4h4.6"/>
</g>
<g fill="none" stroke="#000" stroke-width=".3">
<path d="M338.7 92.5h4.7M341 92.5v4.6M352.7 92.5h4.6M355 92.5v4.6M366.6 92.5h4.7M369 92.5v4.6M287.5 118h4.7M289.8 118v4.7M339.2 106.4h3.6v6.9h-3.6zM341 104.1v2.3M341 113.4v2.3M353.1 106.4h3.7v6.9h-3.7z"/>
<path d="M355 104.1v2.3M355 113.4v2.3M367.1 106.4h3.6v6.9h-3.6zM369 104.1v2.3M369 113.4v2.3M29.1 132l4.7 4.6h4.5M29.1 136.6l4.7 4.7M29.1 120.4l4.7 4.6M196.7 139l4.7-4.7 4.6 4.7M229.3 139h7M257.8 134.3a2.98 2.98 0 0 1-2.9 2.9 2.98 2.98 0 0 1-3-2.9M273.5 139h7"/>
<path d="M320.1 120.4l4.6 4.6M320.1 129.7l4.6 4.6M320.1 139l4.6 4.6M29.1 141.3l4.7 4.6M29.1 145.9l4.7 4.7M29.1 150.6l4.7 4.6M138.5 159.9v5.6M161.8 159.9v5.6M201.4 150.6l-4.7 4.6M201.4 143.6l4.6 4.7M229.3 148.3h7M229.3 157.6h7"/>
<path d="M273.5 148.3h7M273.5 157.6h7M320.1 143.6l-4.7 4.7M320.1 152.9l-4.7 4.7M52.4 178.5v4.6M108.3 178.5v4.6M133.9 178.5h9.3M134.3 167.3h8.4v1h-8.4zM134.3 165.5h8.4v.9h-8.4zM135.3 179.9h6.5M138.5 168.3v10.2M157.1 178.5h9.3"/>
<path d="M157.6 167.3h8.4v1h-8.4zM157.6 165.5h8.4v.9h-8.4zM158.5 179.9h6.6M161.8 168.3v10.2M201.4 162.2l4.6 4.7M201.4 171.5l4.6 4.7M206 162.2h4.5M229.3 166.9h7M229.3 176.2h7M273.5 166.9h7M273.5 176.2h7M320.1 162.2l-4.7 4.7"/>
<path d="M320.1 171.5l-4.7 4.7M47.7 183.1h9.3M49.1 184.5h6.5M50.5 185.9h3.7M51.9 187.3h.9M75.7 199.4v4.7M78 192.4h4.6M80.3 192.4v4.7M80.3 199.4v4.7M85 199.4v4.7M103.6 183.1h9.3M105 184.5h6.5"/>
<path d="M106.4 185.9h3.7M107.8 187.3h.9M136.7 181.3h3.7M138 182.7h1M159.9 181.3h3.8M161.3 182.7h1M201.4 180.8l4.6 4.7M201.4 190.1l4.6 4.7M229.3 185.5h7M229.3 194.8h7M273.5 185.5h7M273.5 194.8h7"/>
<path d="M320.1 194.8l4.6 4.6M366.6 199.4h4.7M73.3 201.8h14v7.4h-14zM79.9 205.5h.9v.9h3.7v-.9h.9v1.8h-5.5zM215.3 208.7h9.3M216.7 210.1h6.5M218.1 211.5h3.8M219.5 212.9h1M220 204.1v4.6M320.1 204.1l4.6 4.6M320.1 208.7l4.6 4.7M320.1 213.4l4.6 4.6"/>
<path d="M352.7 213.4h4.6M366.6 208.7h4.7M366.6 213.4h4.7M366.6 218h4.7M366.6 204.1h4.7M378.3 227.3h9.3M379.7 228.7h6.5M381.1 230.1h3.7M382.5 231.5h.9M382.9 222.7v4.6"/>
</g>
<path d="M75.2 203.6h.8v.8h-.8zM79.9 203.6h.8v.8h-.8zM84.5 203.6h.8v.8h-.8z" fill="#000" stroke="#000" stroke-width=".3"/>
<g fill="#000">
<path d="M134.3 167.3h8.4v1h-8.4z" fill-rule="evenodd"/>
<path d="M134.3 165.5h8.4v.9h-8.4z" fill-rule="evenodd"/>
<path d="M157.6 167.3h8.4v1h-8.4z" fill-rule="evenodd"/>
<path d="M157.6 165.5h8.4v.9h-8.4z" fill-rule="evenodd"/>
<path d="M79.9 205.5h.9v.9h3.7v-.9h.9v1.8h-5.5z" fill-rule="evenodd"/>
</g>
<path d="M236.3 134.3h37.1v65h-37.1z" fill="#443c3e" stroke="#443c3e" stroke-width=".3"/>
<g fill="none" stroke="#fff" stroke-width=".3">
<path d="M237.2 164.5h4.3M261.5 173.8h11.1M261.1 183.1h11.5M261.8 192.4h10.8"/>
<circle cx="239" cy="136.1" r=".56"/>
</g>
<g fill="#c0c0c0" stroke="#c0c0c0" stroke-width=".3">
<path d="M232.6 137.6h3.6v2.7h-3.6z"/>
<path d="M232.6 146.9h3.6v2.7h-3.6z"/>
<path d="M232.6 156.2h3.6v2.7h-3.6z"/>
<path d="M232.6 165.5h3.6v2.7h-3.6z"/>
<path d="M232.6 174.8h3.6v2.7h-3.6z"/>
<path d="M232.6 184.1h3.6v2.7h-3.6z"/>
<path d="M232.6 193.4h3.6v2.7h-3.6z"/>
<path d="M273.5 137.6h3.7v2.7h-3.7z"/>
<path d="M273.5 146.9h3.7v2.7h-3.7z"/>
<path d="M273.5 156.2h3.7v2.7h-3.7z"/>
<path d="M273.5 165.5h3.7v2.7h-3.7z"/>
<path d="M273.5 174.8h3.7v2.7h-3.7z"/>
<path d="M273.5 184.1h3.7v2.7h-3.7z"/>
<path d="M273.5 193.4h3.7v2.7h-3.7z"/>
<path d="M358.3 198h2.7v2.7h-2.7z"/>
<circle cx="359.6" cy="204" r="1.35"/>
<circle cx="359.6" cy="208.7" r="1.35"/>
<circle cx="364.3" cy="208.7" r="1.35"/>
<circle cx="364.3" cy="204" r="1.35"/>
<circle cx="364.3" cy="199.4" r="1.35"/>
<circle cx="359.6" cy="213.3" r="1.35"/>
<circle cx="359.6" cy="218" r="1.35"/>
<circle cx="364.3" cy="218" r="1.35"/>
<circle cx="364.3" cy="213.3" r="1.35"/>
</g>
<path d="M352.7 218h4.6M352.7 208.7h4.6M352.7 204.1h4.6" fill="none" stroke="#0c0087" stroke-width=".3"/>
<g fill="#808080" stroke="#808080" stroke-width=".3">
<circle cx="359.6" cy="204" r=".88"/>
<circle cx="359.6" cy="208.7" r=".88"/>
<circle cx="359.6" cy="199.4" r=".88"/>
<circle cx="364.3" cy="208.7" r=".88"/>
<circle cx="364.3" cy="204" r=".88"/>
<circle cx="364.3" cy="199.4" r=".88"/>
<circle cx="359.6" cy="213.3" r=".88"/>
<circle cx="359.6" cy="218" r=".88"/>
<circle cx="364.3" cy="218" r=".88"/>
<circle cx="364.3" cy="213.3" r=".88"/>
</g>
<path d="M357.3 197.1h9.3v23.3h-9.3z" fill="none" stroke="#443c3e" stroke-width=".3"/>
<path d="M73.3 83.6h9.3l-4.6 4.7z" fill="#3c3"/>
<path d="M71.5 86.9l-1.9 .4M71.5 89.7l-1.9 .4M72.9 84.5l-3.3 2.8 .5-1.8M72.9 87.3l-3.3 2.8 .5-1.8M73.3 83.6h9.3l-4.6 4.7zM73.8 88.7h8.4" fill="none" stroke="#3c3" stroke-width=".3"/>
<g fill="none" stroke="#000" stroke-width=".3">
<path d="M75.7 57.6h4.6M78 57.6v9.3M76.1 66.9h3.7v6.9h-3.7zM78 73.8v9.3M231.6 73.8h4.7M234 73.8v10.3M250.3 73.8h4.6M252.6 73.8v10.3M266.5 73.8h4.7M268.9 73.8v10.3M73.3 98.5h9.3M74.7 99.9h6.5"/>
<path d="M78 89.2v9.3M229.3 97.1h9.3M229.8 85.9h8.3v1h-8.3zM229.8 84.1h8.3v.9h-8.3zM230.7 98.5h6.5M232.1 99.9h3.7M234 86.9v10.2M247.9 97.1h9.3M248.4 85.9h8.4v1h-8.4zM248.4 84.1h8.4v.9h-8.4zM249.3 98.5h6.5M250.7 99.9h3.7"/>
<path d="M252.6 86.9v10.2M264.2 97.1h9.3M264.7 85.9h8.4v1h-8.4zM264.7 84.1h8.4v.9h-8.4zM265.6 98.5h6.5M267 99.9h3.7M268.9 86.9v10.2M341 97.1v7M355 97.1v7M369 97.1v7M76.1 101.3h3.8M77.5 102.7h1"/>
<path d="M233.5 101.3h.9M252.1 101.3h.9M268.4 101.3h.9M341 115.7v9.3h-16.3M355 115.7v18.6h-30.3M369 115.7v27.9h-44.3M33.8 125h88.4v11.6h-13.9M33.8 136.6h18.6M175.8 139v4.6M196.7 139h-58.2v16.2M206 139h23.3M289.8 122.7v16.3h-9.3"/>
<path d="M341 125v28.8M355 134.3v19.5M33.8 155.2h18.6M33.8 150.6h18.6M33.8 145.9h18.6M33.8 141.3h18.6M52.4 159.9h-18.6v39.5h41.9M108.3 159.9h13.9v39.5h-37.2M147.8 155.2h-9.3v4.7M147.8 153.4v3.7M148.8 152h2.7v6.5h-2.7zM152.5 155.2h9.3v4.7"/>
<path d="M152.5 153.4v3.7M161.8 155.2h34.9M173.9 143.6h3.6v6.9h-3.6zM175.8 150.6v4.6M206 148.3h23.3M229.3 157.6h-9.3v46.5M280.5 148.3h34.9M280.5 157.6h34.9M336.8 155.7h8.4v.9h-8.4zM336.8 153.8h8.4v1h-8.4zM341 156.6v17.2M350.8 155.7h8.4v.9h-8.4z"/>
<path d="M350.8 153.8h8.4v1h-8.4zM355 156.6v17.2M364.8 155.7h8.4v.9h-8.4zM364.8 153.8h8.4v1h-8.4zM369 143.6v10.2M369 156.6v17.2M52.4 164.5v14M108.3 164.5v14M206 176.2h23.3M206 166.9h23.3M280.5 176.2h34.9M280.5 166.9h34.9"/>
<path d="M336.4 173.8h9.3M337.8 175.2h6.5M339.2 176.6h3.7M340.6 178h.9M350.4 173.8h9.3M351.7 175.2h6.6M353.1 176.6h3.8M354.5 178h1M364.3 173.8h9.3M365.7 175.2h6.5M367.1 176.6h3.7M368.5 178h.9"/>
<path d="M80.3 197.1v2.3M206 185.5h23.3M206 194.8h23.3M280.5 194.8h11.7M280.5 185.5h11.7M285.2 194.8v11.6M292.2 183.6h6.8v3.6h-6.8zM299.1 185.5h2.4v9.3h-2.4M320.1 185.5l-4.7 4.6h-13.9M324.7 199.4h28M371.3 199.4h11.6v23.3M268.9 208.7h4.6"/>
<path d="M271.2 208.7v11.7h14v-7M283.3 206.4h3.6v6.9h-3.6zM324.7 208.7h28M324.7 213.4h28M324.7 218h28M371.3 208.7h11.6M371.3 213.4h11.6M371.3 218h11.6M371.3 204.1h11.6"/>
</g>
<g fill="#000">
<path d="M229.8 85.9h8.3v1h-8.3z" fill-rule="evenodd"/>
<path d="M229.8 84.1h8.3v.9h-8.3z" fill-rule="evenodd"/>
<path d="M248.4 85.9h8.4v1h-8.4z" fill-rule="evenodd"/>
<path d="M248.4 84.1h8.4v.9h-8.4z" fill-rule="evenodd"/>
<path d="M264.7 85.9h8.4v1h-8.4z" fill-rule="evenodd"/>
<path d="M264.7 84.1h8.4v.9h-8.4z" fill-rule="evenodd"/>
<path d="M336.8 155.7h8.4v.9h-8.4z" fill-rule="evenodd"/>
<path d="M336.8 153.8h8.4v1h-8.4z" fill-rule="evenodd"/>
<path d="M350.8 155.7h8.4v.9h-8.4z" fill-rule="evenodd"/>
<path d="M350.8 153.8h8.4v1h-8.4z" fill-rule="evenodd"/>
<path d="M364.8 155.7h8.4v.9h-8.4z" fill-rule="evenodd"/>
<path d="M364.8 153.8h8.4v1h-8.4z" fill-rule="evenodd"/>
</g>
<g fill="#000080" stroke="#000080" stroke-width=".3">
<circle cx="161.7" cy="155.2" r=".88"/>
<circle cx="138.5" cy="155.2" r=".88"/>
<circle cx="175.7" cy="155.2" r=".88"/>
<circle cx="341" cy="125" r=".88"/>
<circle cx="355" cy="134.3" r=".88"/>
<circle cx="368.9" cy="143.6" r=".88"/>
<circle cx="382.9" cy="213.3" r=".88"/>
<circle cx="382.9" cy="208.7" r=".88"/>
<circle cx="382.9" cy="204" r=".88"/>
<circle cx="175.7" cy="138.9" r=".88"/>
<circle cx="301.4" cy="190.1" r=".88"/>
<circle cx="285.1" cy="194.7" r=".88"/>
<circle cx="210.6" cy="111" r="1.35"/>
<circle cx="382.9" cy="218" r=".88"/>
</g>
<path d="M210.7 111.1h-172.3l-9.3 9.3v30.2M201.4 190.1v-69.7l9.3-9.3h100.1l9.3 9.3v95.3" fill="none" stroke="#000" stroke-width=".76"/>
<path d="M292.2 192.9h6.9v3.5h-6.9z" fill="none" stroke="#000" stroke-width=".3" stroke-dasharray=".9 .9"/>
<text font-size="8.5" fill="#ffcb05" x="26.4" y="19.9">Counter Click schematic v100</text>
<text font-size="5.3" fill="#231f20" x="28.4" y="264.2">www.mikroe.com</text>
<g font-size="4.2">
<text x="230.5" y="138">1</text>
<text x="277.3" y="138">14</text>
<text x="230.5" y="147.3">2</text>
<text x="277.3" y="147.3">13</text>
<text x="230.5" y="156.6">3</text>
<text x="277.3" y="156.6">12</text>
<text x="230.5" y="165.9">4</text>
<text x="277.3" y="165.9">11</text>
<text x="230.5" y="175.2">5</text>
<text x="277.3" y="175.2">10</text>
<text x="230.5" y="184.5">6</text>
<text x="277.3" y="184.5">9</text>
<text x="230.5" y="193.8">7</text>
<text x="277.3" y="193.8">8</text>
<text x="370.4" y="198.5">2</text>
<text x="370.4" y="203.1">4</text>
<text x="370.4" y="207.8">6</text>
<text x="351.5" y="212.4">7</text>
<text x="370.4" y="212.4">8</text>
<text x="370.4" y="217.1">10</text>
</g>
<text font-size="4.2" fill="#ee0e22" x="351.5" y="198.5">1</text>
<g font-size="4.2" fill="#0c0087">
<text x="351.5" y="203.1">3</text>
<text x="351.5" y="207.8">5</text>
<text x="351.5" y="217.1">9</text>
</g>
<g font-size="3.9">
<text x="74.5" y="56.8">VCC</text>
<text x="79.9" y="70.7">R6</text>
<text x="79.9" y="75.4">470R</text>
<text x="230.5" y="73.1">VCC</text>
<text x="249.1" y="73.1">VCC</text>
<text x="265.4" y="73.1">VCC</text>
<text x="238.1" y="86.6">C3</text>
<text x="256.8" y="86.6">C4</text>
<text x="273.1" y="86.6">C5</text>
<text x="83.1" y="91.7">PWR</text>
<text x="238.1" y="91.2">100n</text>
<text x="256.8" y="91.2">100n</text>
<text x="273.1" y="91.2">100n</text>
<text x="337.5" y="91.7">VCC</text>
<text x="351.5" y="91.7">VCC</text>
<text x="365.5" y="91.7">VCC</text>
<text x="74.1" y="107">GND</text>
<text x="230.1" y="105.6">GND</text>
<text x="248.7" y="105.6">GND</text>
<text x="265" y="105.6">GND</text>
<text x="342.9" y="110.3">R1</text>
<text x="356.9" y="110.3">R2</text>
<text x="370.8" y="110.3">R3</text>
<text x="286.3" y="117.3">VCC</text>
<text x="342.9" y="114.9">10k</text>
<text x="356.9" y="114.9">10k</text>
<text x="370.8" y="114.9">10k</text>
<text x="33.8" y="124.2">INT</text>
<text x="327.1" y="124.2">ENC_A</text>
<text x="33.8" y="135.9">CNT_EN</text>
<text x="65.4" y="133.5">AN</text>
<text x="86.4" y="133.5">PWM</text>
<text x="236.3" y="133.5">U1</text>
<text x="327.1" y="133.5">ENC_B</text>
<text x="33.8" y="140.5">CS</text>
<text x="65.4" y="138.2">RST</text>
<text x="65.4" y="142.8">CS</text>
<text x="88.7" y="138.2">INT</text>
<text x="90.6" y="142.8">TX</text>
<text x="185.1" y="138.2">FCKO</text>
<text x="206" y="138.2">FCKO</text>
<text x="327.1" y="142.8">ENC_I</text>
<text x="33.8" y="145.2">SCK</text>
<text x="33.8" y="149.8">MISO</text>
<text x="65.4" y="147.5">SCK</text>
<text x="90.5" y="147.5">RX</text>
<text x="177.6" y="147.5">R4</text>
<text x="206" y="147.5">FCKI</text>
<text x="301.5" y="147.5">CNT_EN</text>
<text x="33.8" y="154.5">MOSI</text>
<text x="65.4" y="152.6">MISO</text>
<text x="88.7" y="152.1">SCL</text>
<text x="147.4" y="150.7">X1</text>
<text x="177.6" y="152.1">1M</text>
<text x="185.1" y="154.5">FCKI</text>
<text x="343.4" y="152.1">C6</text>
<text x="357.3" y="152.1">C7</text>
<text x="371.3" y="152.1">C8</text>
<text x="65" y="161.4">+3.3V</text>
<text x="65.4" y="157.3">MOSI</text>
<text x="87.8" y="156.8">SDA</text>
<text x="87.8" y="161.4">+5V</text>
<text x="303.8" y="156.8">ENC_A</text>
<text x="341" y="161.4">15pF</text>
<text x="355" y="161.4">15pF</text>
<text x="369" y="161.4">15pF</text>
<text x="65.4" y="166.1">GND</text>
<text x="87.3" y="166.1">GND</text>
<text x="142.7" y="168">C1</text>
<text x="147.4" y="162.8">20MHz</text>
<text x="166" y="168">C2</text>
<text x="206" y="166.1">CS</text>
<text x="303.8" y="166.1">ENC_B</text>
<text x="59.4" y="173.1">MIKROBUS DEVICE CONN.1</text>
<text x="142.7" y="172.6">18pF</text>
<text x="166" y="172.6">18pF</text>
<text x="206" y="175.4">SCK</text>
<text x="303.8" y="175.4">ENC_I</text>
<text x="206" y="184.7">MISO</text>
<text x="287.5" y="184.7">DF</text>
<text x="337.2" y="182.4">GND</text>
<text x="351.1" y="182.4">GND</text>
<text x="365.1" y="182.4">GND</text>
<text x="48.5" y="191.7">GND</text>
<text x="76.8" y="191.7">VCC</text>
<text x="104.4" y="191.7">GND</text>
<text x="134.6" y="187">GND</text>
<text x="157.9" y="187">GND</text>
<text x="308.4" y="189.3">INT</text>
<text x="206" y="194">MOSI</text>
<text x="287.5" y="194">LF</text>
<text x="66.3" y="198.7">3V3</text>
<text x="87.3" y="198.7">5V</text>
<text x="289.8" y="201">INT SEL</text>
<text x="324.7" y="198.7">VCC</text>
<text x="267.7" y="208">VCC</text>
<text x="324.7" y="208">ENC_A</text>
<text x="61.7" y="214.9">POWER SELECTOR</text>
<text x="287" y="210.3">R5</text>
<text x="287" y="214.9">10k</text>
<text x="324.7" y="212.6">ENC_B</text>
<text x="216.1" y="217.3">GND</text>
<text x="324.7" y="217.3">ENC_I</text>
<text x="356.9" y="224.7">CN1</text>
<text x="379.1" y="235.9">GND</text>
</g>
<g font-size="3.9" fill="#fff">
<text x="237.2" y="140.5">FCKO</text>
<text x="265.1" y="140.5">VDD</text>
<text x="237.2" y="149.8">FCKI</text>
<text x="258.6" y="149.8">CNT_EN</text>
<text x="237.2" y="159.1">VSS</text>
<text x="270.3" y="159.1">A</text>
<text x="237.2" y="168.4">SS</text>
<text x="270.3" y="168.4">B</text>
<text x="237.2" y="177.7">SCK</text>
<text x="256.5" y="174.8" transform="rotate(-90 256.5 174.8)">LS7366R</text>
<text x="261.6" y="177.7">INDEX</text>
<text x="237.2" y="187">MISO</text>
<text x="261.2" y="187">DFLAG</text>
<text x="237.2" y="196.3">MOSI</text>
<text x="261.9" y="196.3">LFLAG</text>
</g>
<g font-size="3.2" fill="#939598">
<text x="27" y="276.3">Mikroelektronika assumes no responsibility or liability for any errors or inaccuracies that may appear in the present document.</text>
<text x="199.3" y="280.1">3</text>
</g>
</svg>
